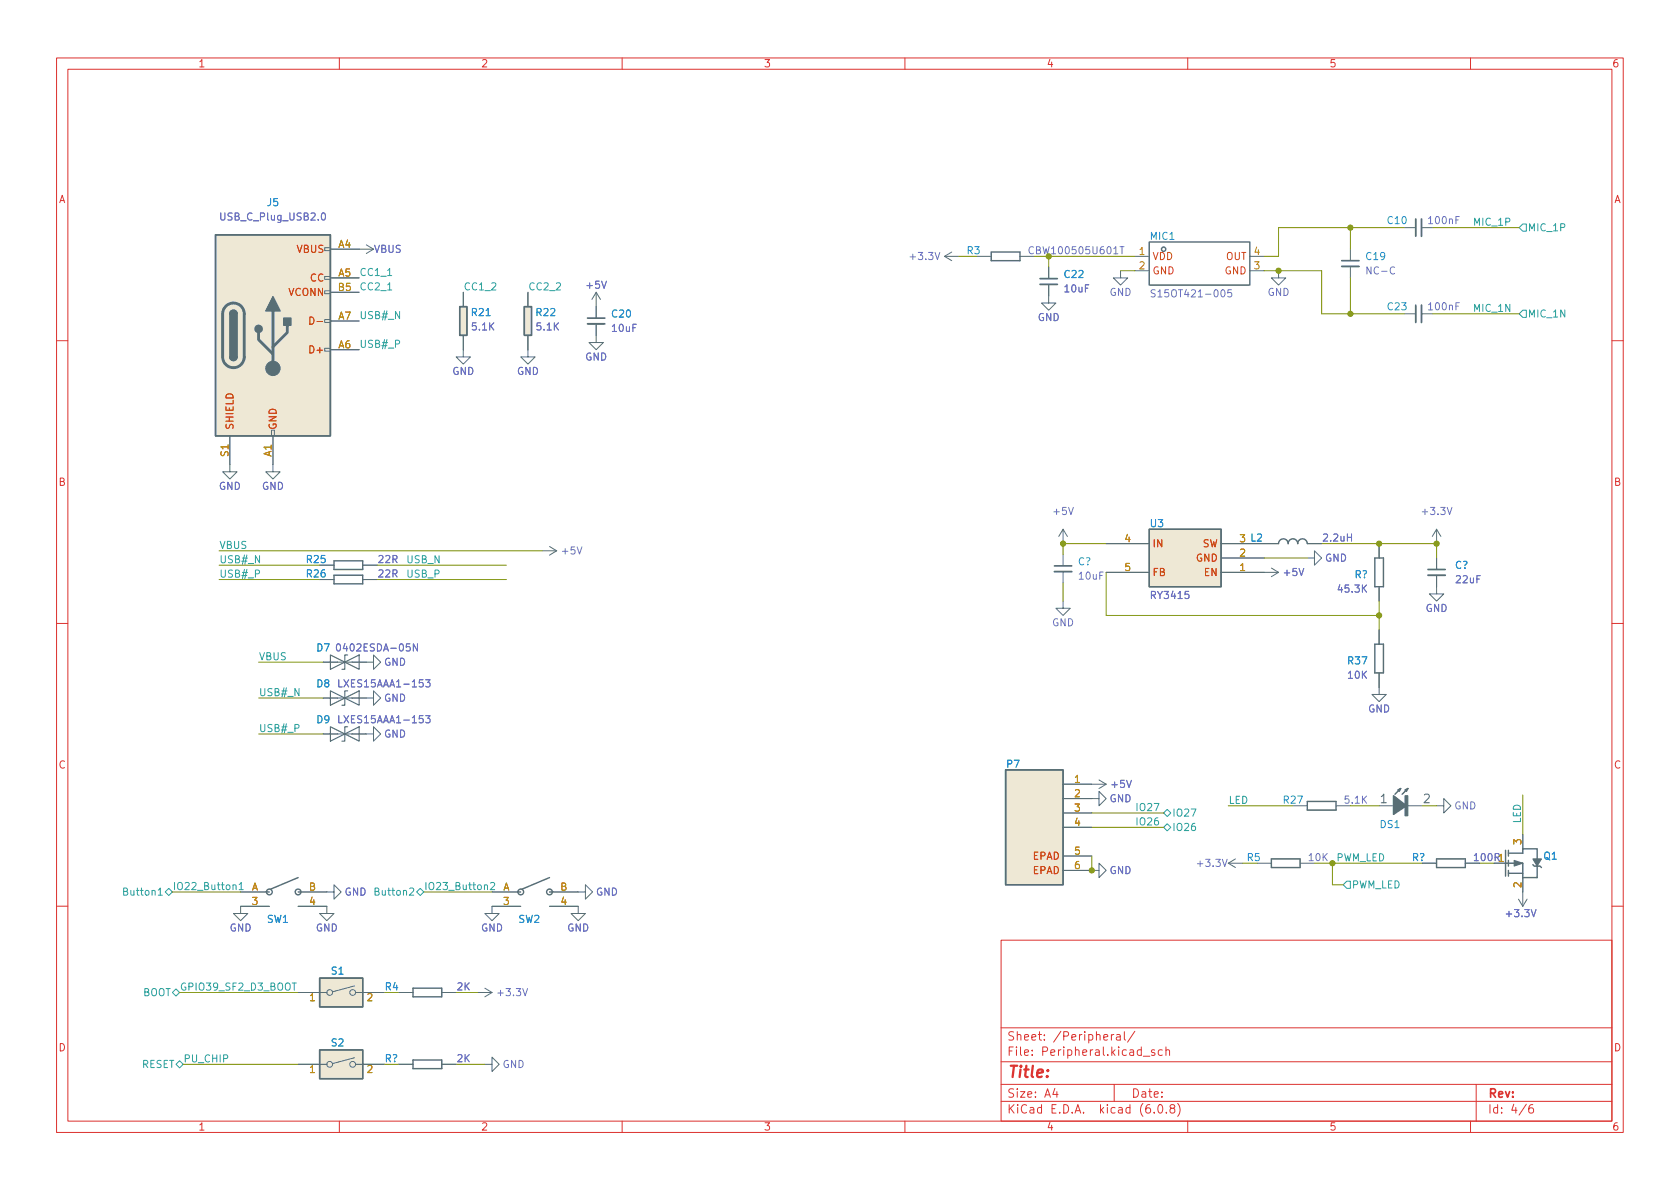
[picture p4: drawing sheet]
<svg xmlns="http://www.w3.org/2000/svg" width="297mm" height="210mm" viewBox="0 0 297 210" stroke-linecap="round" stroke-linejoin="round" font-family="sans-serif">
<g fill="none" stroke="#dc322f" stroke-width=".18">
<path d="M10 10.2h277v190.1h-277zM12 12.2h273v186.1h-273zM60 10.2v2M110 10.2v2M160 10.2v2M210 10.2v2M260 10.2v2M10 60.2h2M285 60.2h2M10 110.2h2M285 110.2h2M10 160.2h2"/>
<path d="M177 166.3h108v32h-108zM285 160.2h2M60 198.3v2M110 198.3v2M160 198.3v2M177 194.8h108M177 191.8h108M177 187.8h108M177 181.8h108M186.5 192.5l-.4 1h1M186.9 193v1M196.5 182.9v1"/>
<path d="M196.9 182.9l-.3 .1-.1 .2M197 191.8v3M197.4 183h.6l.1 .9M198.1 183.3l-.5 .1a.29 .29 0 0 0-.2 .2 .29 .29 0 0 0 .2 .3h.5M198.8 182.4v1.3l.2 .2M200.6 182.4l-1.2 1.9M202.1 186.8h1.2M204.1 196.7v.1M204.1 185.7l-.3-.1-.2 .2v.3l.5 .1v.4h-.5M204.9 195.4l.2-.1a.81 .81 0 0 1 .6 .7 .81 .81 0 0 1-.3 .8h-.2a.81 .81 0 0 1-.6-.6 .81 .81 0 0 1 .3-.8zM205.5 185.7l-.4-.1-.3 .3v.4l.1 .3h.6M206.1 185.8l.3-.2 .3 .1 .1 .9"/>
<path d="M206.1 185.1v1.5M206.2 196.7v.1M207.1 196l-.2-.3v-.2l.2-.2 .5 .1 .1 .2-.1 .2-.6 .2-.1 .3v.4l.2 .1h.5l.1-.3-.1-.4-.2-.1M208.2 195.1a1.72 1.72 0 0 1 0 2.3M210 198.3v2M260 198.3v2M261 191.8v6.5M269.9 195.3l-1.3 1.9M271 195.3a.6 .6 0 0 0-.7 .7v.5l.1 .3h.5l.2-.1 .1-.5-.2-.2-.4-.1-.3 .3"/>
</g>
<g fill="none" stroke="#586e75" stroke-width=".25">
<path d="M38.1 41.5h20.3v35.6h-20.3zM40.6 55.5a.64 .64 0 0 1 .7-.6 .64 .64 0 0 1 .6 .6M81.3 54.2h1.2v5.1h-1.2zM92.7 54.2h1.3v5.1h-1.3zM175.3 44.6h5v1.5h-5zM203.2 42.8h17.8v7.6h-17.8zM40.6 63.1a.64 .64 0 0 0 .7 .6 .64 .64 0 0 0 .6-.6M59.1 99.2h5v1.5h-5zM203.2 93.6h12.7v10.2h-12.7zM226.1 96.1a.85 .85 0 0 1 .8-.8 .85 .85 0 0 1 .9 .8 .85 .85 0 0 1 .8-.8 .85 .85 0 0 1 .8 .8 .85 .85 0 0 1 .9-.8 .85 .85 0 0 1 .8 .8M243.1 98.7h1.5v5.1h-1.5zM59.1 101.7h5v1.5h-5z"/>
<path d="M243.1 113.9h1.5v5.1h-1.5zM177.8 136.1h10.2v20.4h-10.2zM247.1 139.7l.5-.3-.2 .5zM247.6 139.4l-1 1.1M248.4 139.7l.5-.3-.2 .5zM248.9 139.4l-1 1.1M52.7 155.2l-4.8 2M97.2 155.2l-4.9 2M224.8 151.9h5.1v1.5h-5.1zM231.1 141.7h5.1v1.6h-5.1zM254 151.9h5.1v1.5h-5.1zM266.2 150.4v4.5"/>
<path d="M266.7 150.4v1M266.7 152.1v1.1M266.7 153.9v1M266.7 152.6h2.5v2.6h2.6v-2M266.7 154.4h2.5M266.7 150.9h2.5v-.8h2.6v1.8M271 152.9l.3 .3h1l.2 .2M56.5 173h7.6v5h-7.6zM73 174.7h5.1v1.6h-5.1zM56.5 185.7h7.6v5h-7.6zM73 187.4h5.1v1.6h-5.1z"/>
<circle cx="205.7" cy="44.1" r=".38"/>
<circle cx="47.6" cy="157.7" r=".51"/>
<circle cx="52.7" cy="157.7" r=".51"/>
<circle cx="92.1" cy="157.7" r=".51"/>
<circle cx="97.2" cy="157.7" r=".51"/>
</g>
<g fill="none" stroke="#586e75" stroke-width=".18">
<path d="M57.4 56.5h1v.5h-1zM57.4 51.4h1v.5h-1zM57.4 48.9h1v.5h-1zM57.4 43.8h1v.5h-1zM58.4 44.1h7.6M58.4 49.1h5.1M58.4 56.8h5.1M58.4 51.7h5.1M64.8 43.3l1.2 .8M66 44.1l-1.2 .7M81.9 59.3v3.8h1.3l-1.3 1.3-1.3-1.3h1.3M81.9 51.7v2.5"/>
<path d="M93.3 59.3v3.8h1.3l-1.3 1.3-1.2-1.3h1.2M93.3 51.7v2.5M105.4 57.3v3.3h1.3l-1.3 1.2-1.3-1.2h1.3M105.4 51.7l-.8 1.3M105.4 51.7v4.6M105.4 51.7l.8 1.3M167 45.3h2.5M167 45.3l1.3 .8M168.3 44.6l-1.3 .7M172.7 45.3h2.6M180.3 45.3h2.6M185.4 50.3v3.3h1.3l-1.3 1.3-1.3-1.3h1.3"/>
<path d="M185.4 47.2v2.1M198.1 47.9v1.2h1.3l-1.3 1.3-1.3-1.3h1.3M200.7 45.3h2.5M200.7 47.9h2.5M221 45.3h2.5M221 47.9h2.5M226.1 47.9v1.2h1.2l-1.2 1.3-1.3-1.3h1.3M238.8 44.1v2M238.8 47.1v2M248.3 40.3h2M248.3 55.5h2M251.3 40.3h2.1"/>
<path d="M251.3 55.5h2.1M40.6 77.1v6.3h1.3l-1.3 1.3-1.2-1.3h1.2M48 76.1h.5v1h-.5zM48.3 77.1v6.3h1.2l-1.2 1.3-1.3-1.3h1.3M57.4 61.6h1v.5h-1zM58.4 61.8h5.1M56.5 99.9h2.6M64.1 99.9h2.6M95.9 97.4h2.5M97.2 96.6l1.2 .8M98.4 97.4l-1.2 .8M188 93.6v2.5"/>
<path d="M188 98v2.1M188 93.6l-.8 1.3M188 93.6l.7 1.3M195.6 96.1h7.6M215.9 96.1h10.2M215.9 98.7h7.6M231.1 98.7h1.3v-1.3l1.3 1.3-1.3 1.2v-1.2M231.1 96.1h2.6M243.8 96.1v2.6M254 93.6l-.8 1.3M254 93.6v2.5M254 98.7v2"/>
<path d="M254 93.6l.8 1.3M56.5 102.5h2.6M57.1 117.1h8.9v-1.3l1.3 1.3-1.3 1.3v-1.3M64.1 102.5h2.6M188 106.3v1.3h1.2l-1.2 1.2-1.3-1.2h1.3M188 101.1v2M195.6 101.2h7.6M215.9 101.2h10.2M224.8 100.5l1.3 .7M226.1 101.2l-1.3 .8M243.8 119v3.8h1.3l-1.3 1.3-1.2-1.3h1.2M243.8 103.8v2.5"/>
<path d="M243.8 111.4v2.5M254 101.7v3.3h1.3l-1.3 1.3-1.3-1.3h1.3M57.1 123.4h8.9v-1.2l1.3 1.2-1.3 1.3v-1.3M57.1 129.8h8.9v-1.3l1.3 1.3-1.3 1.3v-1.3M188 138.7h7.6M194.3 137.9l1.3 .8M195.6 138.7l-1.3 .7M42.5 157.7h5.1M52.7 157.7h6.4v-1.2l1.2 1.2-1.2 1.3v-1.3M87 157.7h5.1M97.2 157.7h6.3v-1.2l1.3 1.2-1.3 1.3v-1.3M188 141.2h6.3v-1.3l1.3 1.3-1.3 1.3v-1.3"/>
<path d="M188 153.9h6.3v-1.3l1.3 1.3-1.3 1.3v-1.3M188 143.8h5M188 146.3h5M188 151.4h5M217.2 152.6l1.2 .8M217.2 152.6h2.5M218.4 151.9l-1.2 .7M222.2 152.6h2.6M228.6 142.5h2.5M229.9 152.6h2.5M236.2 142.5h2.6M243.8 142.5h2.6"/>
<path d="M248.9 142.5h2.6M251.5 152.6h2.5M254 142.5h1.3v-1.3l1.2 1.3-1.2 1.3v-1.3M259.1 152.6h2.5M264.2 152.6h2.5M268.5 159l.7 1.3M269.2 147.6v2.5M269.2 155.2v5.1M270 159l-.8 1.3M47.6 160.3h-5.1v1.2h1.3l-1.3 1.3-1.2-1.3h1.2M52.7 160.3h5.1v1.2h1.3l-1.3 1.3-1.3-1.3h1.3M52.7 175.5h5.1"/>
<path d="M62.7 174.3l-3.9 1.1M62.9 175.5h5M70.5 175.5h2.5M78.1 175.5h2.5M84.5 175.5h2.5M85.7 174.7l1.3 .8M87 175.5l-1.3 .8M92.1 160.3h-5.1v1.2h1.3l-1.3 1.3-1.3-1.3h1.3M97.2 160.3h5v1.2h1.3l-1.3 1.3-1.2-1.3h1.2M52.7 188.2h5.1M62.7 187l-3.9 1.1M62.9 188.2h5"/>
<path d="M70.5 188.2h2.5M78.1 188.2h2.5M85.7 188.2h1.3v-1.3l1.3 1.3-1.3 1.3v-1.3"/>
<circle cx="58.3" cy="175.5" r=".51"/>
<circle cx="62.4" cy="175.5" r=".51"/>
<circle cx="58.3" cy="188.2" r=".51"/>
<circle cx="62.4" cy="188.2" r=".51"/>
</g>
<path d="M56.9 37.8l.2-.1a.68 .68 0 0 1 .5 .6 .68 .68 0 0 1-.5 .6l-.2-.1-.1-.4zM182.7 43.7a.6 .6 0 0 0-.8 .5 .6 .6 0 0 0 .6 .7l.2-.1M198 43.6h.7M204.2 51.3l-.4-.1-.2 .2v.3l.5 .3 .1 .3-.2 .2-.5-.1M217.7 51.2h-.6v.6l.1-.1 .5 .1 .1 .2-.1 .4-.1 .1-.5-.1M59.6 114l.2-.1a.68 .68 0 0 1 .4 .6 .68 .68 0 0 1-.4 .6l-.2-.1-.1-.4zM73.8 113.9v1.2l-.7-1.2v1.2M59.9 120.2v1.3h.6M59.9 126.6v1.2h.6M75.3 120.2h.7l-.4 .5 .4 .1v.6l-.2 .1-.5-.1M75.3 126.6h.7l-.4 .4 .4 .2v.5l-.2 .1-.5-.1" fill="none" stroke="#6c71c4" stroke-width=".18"/>
<path d="M251.3 38.7v3.1M103.9 57.3h3M183.9 50.3h3M237.2 47.1h3.1M251.3 54v3M186.4 101.1h3.1M252.5 101.7h3" fill="none" stroke="#586e75" stroke-width=".33"/>
<path d="M250.3 38.7v3.1M103.9 56.3h3M183.9 49.3h3M237.2 46.1h3.1M250.3 54v3M186.4 100.1h3.1M252.5 100.7h3" fill="none" stroke="#586e75" stroke-width=".3"/>
<g fill="#586e75" stroke="#586e75" stroke-width=".25">
<path d="M246.4 140.7l2.3 1.8-2.3 1.5z"/>
<path d="M40.6 63.1h1.3a.64 .64 0 0 1-.6 .6 .64 .64 0 0 1-.7-.6z"/>
<path d="M40.6 55.5h1.3v7.6h-1.3z"/>
<path d="M40.8 55a.64 .64 0 0 1 .7-.1 .64 .64 0 0 1 .4 .6h-1.3z"/>
<path d="M48.3 52.4l1.2 2.6h-2.5z"/>
<path d="M50.2 56.3h1.2v1.2h-1.2z"/>
<circle cx="45.7" cy="58.2" r=".63"/>
</g>
<g fill="#586e75" stroke="#586e75" stroke-width=".18">
<path d="M248.4 140.7h.5v3.6h-.5z"/>
<path d="M267.7 152.1l1.5 .5-1.5 .6z"/>
<path d="M271 151.9h1.5l-.7 1.3z"/>
<circle cx="48.3" cy="65.1" r="1.27"/>
</g>
<g fill="#eee8d5" stroke="#eee8d5" stroke-width=".18">
<path d="M203.2 93.6h12.7v10.2h-12.7z"/>
<path d="M56.5 185.7h7.6v5h-7.6z"/>
<path d="M56.5 173h7.6v5h-7.6z"/>
<path d="M81.3 54.2h1.2v5.1h-1.2z"/>
<path d="M92.7 54.2h1.3v5.1h-1.3z"/>
<path d="M38.1 41.5h20.3v35.6h-20.3z"/>
<path d="M177.8 136.1h10.2v20.4h-10.2z"/>
</g>
<path d="M39.9 54.1a1.91 1.91 0 0 1 2.1-.4 1.91 1.91 0 0 1 1.2 1.8v7.6a1.91 1.91 0 0 1-1.9 1.9 1.91 1.91 0 0 1-1.9-1.9v-7.8l.1-.6zM45.7 58.8v1.3l2.6 2.5M48.3 55v10.1M50.8 57.5v1.3l-2.5 2.5" fill="none" stroke="#586e75" stroke-width=".51"/>
<path d="M54.8 56.1a.64 .64 0 0 1 .7 .6 .64 .64 0 0 1-.7 .6z" fill="none" stroke="#cb4b16" stroke-width=".18"/>
<path d="M58.4 115.8l2.6 1.3-2.6 1.3zM61 117.1l2.5-1.3v2.6zM61.5 115.8h-.5v2.6h-.5M58.4 122.2l2.6 1.2-2.6 1.3zM58.4 128.5l2.6 1.3-2.6 1.3zM61 123.4l2.5-1.2v2.5zM61 129.8l2.5-1.3v2.6zM61.5 122.2h-.5v2.5h-.5M61.5 128.5h-.5v2.6h-.5" fill="none" stroke="#586e75" stroke-width=".2"/>
<g fill="none" stroke="#2aa198" stroke-width=".18">
<path d="M269.2 39.6h.7v1.3h-.7l-.6-.6zM269.2 54.9h.7v1.2h-.7l-.6-.6zM29.2 157.7l.6-.6 .7 .6-.7 .7zM41.2 156.6l.2-.1h.3v.8M42.3 156.4l.4-.4v1.3M42.3 157.3h.7M73.7 157.7l.6-.6 .6 .6-.6 .7zM86.7 156.2l.5-.2 .3 .4-.8 .9h.8M205.7 146.3l.7-.6 .6 .6-.6 .6zM205.7 143.8l.7-.7 .6 .7-.6 .6zM238.1 155.8h.7v1.3h-.7l-.6-.6zM30.5 175.5l.6-.6 .6 .6-.6 .6z"/>
<path d="M51.7 173.8h.7M31.1 188.2l.6-.6 .7 .6-.7 .6z"/>
</g>
<g fill="none" stroke="#859900" stroke-width=".18">
<path d="M169.5 45.3h3.2M198.1 47.9h2.6M200.7 45.3h-15.3v1.9M223.5 47.9h10.2v7.6h14.6M238.8 40.3v3.8M238.8 49.1v6.4M248.3 40.3h-22.2v5h-2.6M253.4 40.3h15.2M253.4 55.5h15.2M38.7 99.9h17.8M38.7 97.4h57.2M66.7 99.9h22.8"/>
<path d="M195.6 96.1h-7.6v1.9M223.5 98.7h7.6M233.7 96.1h20.3v2.6M38.7 102.5h17.8M45.7 117.1h11.4M66.7 102.5h22.8M188 103.1v3.2M195.6 101.2v7.6h48.2M243.8 106.3v5.1M45.7 123.4h11.4M45.7 129.8h11.4M30.5 157.7h12"/>
<path d="M74.9 157.7h12.1M193 151.4v2.5M193 146.3h12.7M193 143.8h12.7M217.2 142.5h11.4M219.7 152.6h2.5M232.4 152.6h19.1M235.6 152.6v3.9h1.9M238.8 142.5h5M251.5 142.5h2.5M269.2 140.6v7M31.7 175.5h21"/>
<path d="M80.6 175.5h3.9M32.4 188.2h20.3M80.6 188.2h5.1"/>
</g>
<g fill="#859900" stroke="#859900" stroke-width=".18">
<circle cx="254" cy="96.1" r=".46"/>
<circle cx="243.8" cy="96.1" r=".46"/>
<circle cx="243.8" cy="108.8" r=".46"/>
<circle cx="188" cy="96.1" r=".46"/>
<circle cx="226.1" cy="47.9" r=".46"/>
<circle cx="238.8" cy="55.5" r=".46"/>
<circle cx="238.8" cy="40.3" r=".46"/>
<circle cx="185.4" cy="45.3" r=".46"/>
<circle cx="193" cy="153.9" r=".46"/>
<circle cx="235.6" cy="152.6" r=".46"/>
</g>
<text font-size="2.8" fill="#dc322f" x="178" y="190.6">Title:</text>
<g font-size="2.1" fill="#586e75">
<text x="244.1" y="142">1</text>
<text x="251.7" y="142">2</text>
</g>
<g font-size="2.1" fill="#dc322f">
<text x="178" y="184">Sheet: /Peripheral/</text>
<text x="178" y="186.7">File: Peripheral.kicad_sch</text>
<text x="178" y="196.9">KiCad E.D.A. kicad (6.0.8)</text>
<text x="178" y="194.1">Size: A4</text>
<text x="200" y="194.1">Date:</text>
<text x="263" y="194.1">Rev:</text>
<text x="263" y="196.9">Id: 4/6</text>
</g>
<g font-size="1.8" fill="#dc322f">
<text x="35" y="11.9">1</text>
<text x="85" y="11.9">2</text>
<text x="135" y="11.9">3</text>
<text x="185" y="11.9">4</text>
<text x="235" y="11.9">5</text>
<text x="285" y="11.9">6</text>
<text x="10.3" y="35.9">A</text>
<text x="285.3" y="35.9">A</text>
<text x="10.3" y="85.9">B</text>
<text x="285.3" y="85.9">B</text>
<text x="10.3" y="135.9">C</text>
<text x="285.3" y="135.9">C</text>
<text x="10.3" y="185.9">D</text>
<text x="285.3" y="185.9">D</text>
<text x="35" y="199.9">1</text>
<text x="85" y="199.9">2</text>
<text x="135" y="199.9">3</text>
<text x="185" y="199.9">4</text>
<text x="235" y="199.9">5</text>
<text x="285" y="199.9">6</text>
</g>
<g font-size="1.8" fill="#6c71c4">
<text x="39.3" y="39">USB_C_Plug_USB2.0</text>
<text x="252.7" y="39.6">100nF</text>
<text x="66.1" y="44.7">VBUS</text>
<text x="161.1" y="46">+3.3V</text>
<text x="103.8" y="51">+5V</text>
<text x="188.3" y="51.7">10uF</text>
<text x="196.2" y="52.3">GND</text>
<text x="204.6" y="52.6">S15OT421-005</text>
<text x="224.1" y="52.3">GND</text>
<text x="241.9" y="48.5">NC-C</text>
<text x="83.5" y="58.4">5.1K</text>
<text x="95" y="58.4">5.1K</text>
<text x="108.3" y="58.7">10uF</text>
<text x="183.5" y="56.8">GND</text>
<text x="252.7" y="54.9">100nF</text>
<text x="103.4" y="63.7">GND</text>
<text x="79.9" y="66.3">GND</text>
<text x="91.4" y="66.3">GND</text>
<text x="38.7" y="86.6">GND</text>
<text x="46.3" y="86.6">GND</text>
<text x="186.4" y="91.1">+5V</text>
<text x="234.1" y="95.7">2.2uH</text>
<text x="251.7" y="91.1">+3.3V</text>
<text x="67" y="99.6">22R</text>
<text x="99.5" y="98">+5V</text>
<text x="227.1" y="101.8">+5V</text>
<text x="234.3" y="99.3">GND</text>
<text x="67" y="102.1">22R</text>
<text x="190.8" y="102.5">10uF</text>
<text x="203.7" y="105.9">RY3415</text>
<text x="236.7" y="104.8">45.3K</text>
<text x="257.5" y="103.1">22uF</text>
<text x="186" y="110.7">GND</text>
<text x="252" y="108.2">GND</text>
<text x="60.3" y="115.2">0402ESDA-05N</text>
<text x="67.9" y="117.7">GND</text>
<text x="60.5" y="121.5">LXES15AAA1-153</text>
<text x="67.9" y="124.1">GND</text>
<text x="238.4" y="120">10K</text>
<text x="241.9" y="126">GND</text>
<text x="60.5" y="127.9">LXES15AAA1-153</text>
<text x="67.9" y="130.4">GND</text>
<text x="196.2" y="141.9">GND</text>
<text x="196.6" y="139.3">+5V</text>
<text x="237.8" y="142.1">5.1K</text>
<text x="257.1" y="143.1">GND</text>
<text x="196.2" y="154.6">GND</text>
<text x="211.9" y="153.3">+3.3V</text>
<text x="231.4" y="152.3">10K</text>
<text x="60.9" y="158.4">GND</text>
<text x="105.3" y="158.4">GND</text>
<text x="40.6" y="164.7">GND</text>
<text x="55.8" y="164.7">GND</text>
<text x="85" y="164.7">GND</text>
<text x="100.3" y="164.7">GND</text>
<text x="266.5" y="162.2">+3.3V</text>
<text x="80.8" y="175.1">2K</text>
<text x="88.2" y="176.1">+3.3V</text>
<text x="80.8" y="187.8">2K</text>
<text x="88.8" y="188.8">GND</text>
</g>
<g font-size="1.8" fill="#268bd2">
<text x="47.3" y="36.4">J5</text>
<text x="245.4" y="39.6">C10</text>
<text x="171" y="44.9">R3</text>
<text x="203.4" y="42.4">MIC1</text>
<text x="241.6" y="46">C19</text>
<text x="188.3" y="49.1">C22</text>
<text x="83.4" y="55.9">R21</text>
<text x="94.9" y="55.9">R22</text>
<text x="108.3" y="56.1">C20</text>
<text x="245.4" y="54.9">C23</text>
<text x="203.4" y="93.2">U3</text>
<text x="54.3" y="99.6">R25</text>
<text x="190.6" y="99.9">C?</text>
<text x="257.3" y="100.6">C?</text>
<text x="54.3" y="102.1">R26</text>
<text x="239.5" y="102.2">R?</text>
<text x="56" y="115.2">D7</text>
<text x="238.4" y="117.5">R37</text>
<text x="56" y="121.5">D8</text>
<text x="56" y="127.9">D9</text>
<text x="178" y="135.8">P7</text>
<text x="227" y="142.1">R27</text>
<text x="244" y="146.4">DS1</text>
<text x="220.5" y="152.3">R5</text>
<text x="249.6" y="152.3">R?</text>
<text x="273" y="152">Q1</text>
<text x="47.2" y="163.2">SW1</text>
<text x="91.7" y="163.2">SW2</text>
<text x="58.6" y="172.3">S1</text>
<text x="68.1" y="175.1">R4</text>
<text x="58.6" y="185">S2</text>
<text x="68" y="187.8">R?</text>
</g>
<g font-size="1.8" fill="#2aa198">
<text x="260.3" y="39.9">MIC_1P</text>
<text x="270.1" y="40.9">MIC_1P</text>
<text x="63.5" y="48.8">CC1_1</text>
<text x="63.5" y="51.3">CC2_1</text>
<text x="81.9" y="51.3">CC1_2</text>
<text x="93.3" y="51.3">CC2_2</text>
<text x="63.5" y="56.4">USB#_N</text>
<text x="260.3" y="55.1">MIC_1N</text>
<text x="270.1" y="56.1">MIC_1N</text>
<text x="63.5" y="61.5">USB#_P</text>
<text x="38.7" y="97.1">VBUS</text>
<text x="38.7" y="99.6">USB#_N</text>
<text x="71.8" y="99.6">USB_N</text>
<text x="38.7" y="102.1">USB#_P</text>
<text x="71.8" y="102.1">USB_P</text>
<text x="45.7" y="116.7">VBUS</text>
<text x="45.7" y="123.1">USB#_N</text>
<text x="45.7" y="129.4">USB#_P</text>
<text x="200.7" y="143.4">IO27</text>
<text x="217.2" y="142.1">LED</text>
<text x="200.7" y="145.9">IO26</text>
<text x="207.2" y="146.9">IO26</text>
<text x="207.2" y="144.4">IO27</text>
<text x="268.9" y="145.7" transform="rotate(-90 268.9 145.7)">LED</text>
<text x="236.2" y="152.3">PWM_LED</text>
<text x="22.3" y="158.4">Button1</text>
<text x="30.5" y="157.4">IO22_Button1</text>
<text x="66.8" y="158.4">Button2</text>
<text x="74.9" y="157.4">IO23_Button2</text>
<text x="239" y="157.1">PWM_LED</text>
<text x="25.2" y="176.1">BOOT</text>
<text x="31.7" y="175.2">GPIO39_SF2_D3_BOOT</text>
<text x="25" y="188.8">RESET</text>
<text x="32.4" y="187.9">PU_CHIP</text>
</g>
<g font-size="1.8" fill="#cb4b16">
<text x="52.5" y="44.7">VBUS</text>
<text x="203.7" y="46">VDD</text>
<text x="216.7" y="46">OUT</text>
<text x="51" y="52.3">VCONN</text>
<text x="54.8" y="49.8">CC</text>
<text x="203.7" y="48.5">GND</text>
<text x="216.5" y="48.5">GND</text>
<text x="55.5" y="57.4">D-</text>
<text x="55.1" y="62.5">D+</text>
<text x="41.3" y="76.1" transform="rotate(-90 41.3 76.1)">SHIELD</text>
<text x="48.9" y="76.1" transform="rotate(-90 48.9 76.1)">GND</text>
<text x="203.7" y="96.8">IN</text>
<text x="203.7" y="101.8">FB</text>
<text x="211.5" y="99.3">GND</text>
<text x="212.5" y="96.8">SW</text>
<text x="212.9" y="101.8">EN</text>
<text x="182.5" y="152">EPAD</text>
<text x="182.5" y="154.6">EPAD</text>
</g>
<g font-size="1.8" fill="#b58900">
<text x="59.8" y="43.8">A4</text>
<text x="201.4" y="45.1">1</text>
<text x="201.4" y="47.6">2</text>
<text x="221.8" y="47.6">3</text>
<text x="221.8" y="45.1">4</text>
<text x="59.8" y="48.9">A5</text>
<text x="59.8" y="51.4">B5</text>
<text x="59.8" y="56.5">A7</text>
<text x="59.8" y="61.6">A6</text>
<text x="40.4" y="80.7" transform="rotate(-90 40.4 80.7)">S1</text>
<text x="48" y="80.8" transform="rotate(-90 48 80.8)">A1</text>
<text x="198.9" y="95.9">4</text>
<text x="219.2" y="95.9">3 L2</text>
<text x="198.9" y="101">5</text>
<text x="219.2" y="101">1</text>
<text x="219.2" y="98.4">2</text>
<text x="190" y="138.4">1</text>
<text x="190" y="141">2</text>
<text x="190" y="143.5">3</text>
<text x="190" y="146">4</text>
<text x="269" y="149.3" transform="rotate(-90 269 149.3)">3</text>
<text x="190" y="151.1">5</text>
<text x="190" y="153.7">6</text>
<text x="260.8" y="152.3">100R1</text>
<text x="44.4" y="157.5">A</text>
<text x="44.6" y="160">3</text>
<text x="54.6" y="157.5">B</text>
<text x="54.8" y="160">4</text>
<text x="88.9" y="157.5">A</text>
<text x="89" y="160">3</text>
<text x="99.1" y="157.5">B</text>
<text x="99.2" y="160">4</text>
<text x="269" y="157" transform="rotate(-90 269 157)">2</text>
<text x="54.8" y="177">1</text>
<text x="64.9" y="177">2</text>
<text x="54.8" y="189.7">1</text>
<text x="64.9" y="189.7">2</text>
</g>
<text font-size="1.8" fill="#859900" x="182.6" y="44.9">CBW100505U601T</text>
</svg>
